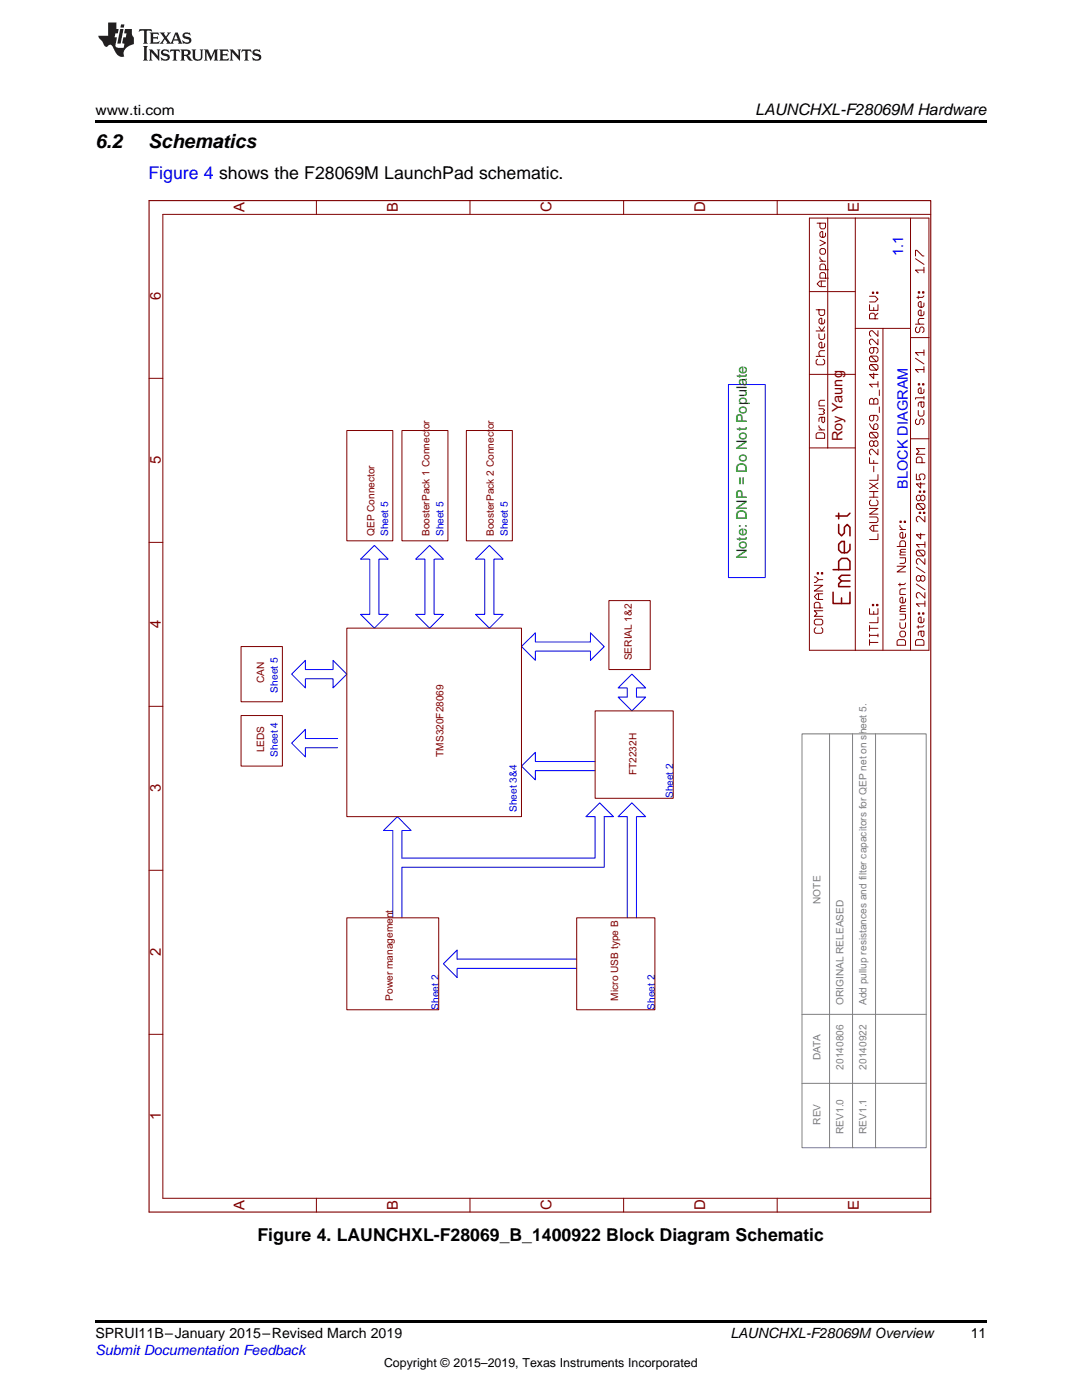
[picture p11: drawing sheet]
<svg xmlns="http://www.w3.org/2000/svg" width="216mm" height="279mm" viewBox="0 0 216 279" stroke-linecap="round" stroke-linejoin="round" font-family="sans-serif">
<path d="M19 24h177.8v.6h-177.8zM19 263.5h177.8v.6h-177.8z" fill="#000"/>
<path d="M145.4 76.7h7.3v38.6h-7.3zM72 111.6l2.7-2.8 2.8 2.8h-1.9v11h1.9l-2.8 2.8-2.7-2.8h1.8v-11zM83 111.6l2.7-2.8 2.8 2.8h-1.9v11h1.9l-2.8 2.8-2.7-2.8h1.8v-11zM94.9 111.6l2.7-2.8 2.8 2.8h-1.8v11h1.8l-2.8 2.8-2.7-2.8h1.8v-11zM58.2 134.5l2.7-2.7v1.8h5.6v-1.8l2.7 2.7-2.7 2.8v-1.8h-5.6v1.8zM104.1 129l2.7-2.7v1.8h11v-1.8l2.8 2.7-2.8 2.8v-1.9h-11v1.9zM126.1 134.5l2.7 2.8h-1.8v1.8h1.8l-2.7 2.8-2.8-2.8h1.9v-1.8h-1.9zM67.4 147.4h-6.5v-1.8l-2.7 2.7 2.7 2.8v-1.9h6.5M118.7 152h-11.9v-1.9l-2.7 2.8 2.7 2.7v-1.8h11.9M78.4 183.2v-17.5h-1.9l2.8-2.7 2.7 2.7h-1.8v5.5h38.5v-8.2h-1.8l2.8-2.8 2.7 2.8h-1.8v10.1h-40.4v10.1M115.1 191.4h-23.9v-1.8l-2.7 2.7 2.7 2.8v-1.8h23.9M125.2 183.2v-20.2h-1.9l2.8-2.8 2.7 2.8h-1.8v20.2" fill="none" stroke="#00f" stroke-width=".2"/>
<path d="M160 146.5h24.8v82.6h-24.8zM165.5 146.5v82.6M170.1 146.5v82.6M174.7 146.5v82.6M160 216.2h24.8M160 202.4h24.8" fill="none" stroke="#808080" stroke-width=".2"/>
<g fill="none" stroke="#800000" stroke-width=".2">
<path d="M63.1 40v2.8M93.8 40v2.8M124.4 40v2.8M155.1 40v2.8M161.5 58.2h9.2M163 44.5h1.7v.9l-.3 .3h-.5l-.3-.3v-.9M163.6 49.9l.3-.3h.5l.3 .3v.5l-.3 .3h-.5l-.3-.3zM163.6 51.3v.3l.6 .5M163.6 47.9l1.1 .6-1.1 .5M163.6 52.1h1.1M163.9 56.1v1.1M164.7 56.1h-1.1l-.6 .6 .6 .5h1.1"/>
<path d="M164.7 55.5v-.8l-.3-.3h-.5l-.3 .3v.8h1.7M164.7 53.8v-.8l-.3-.3h-.5l-.3 .3v.8h1.7M164.7 46.5v.6l-.3 .3h-.5l-.3-.3v-.6l.3-.3h.3v1.2M165.2 43.5v45.9M170.7 43.5v86.3M173.5 59.1h1.1l.6 .6-.6 .6h-1.1M174.1 58.3h.2v.3h-.2zM174.9 58.3h.3v.3h-.3zM181.7 43.5h-20.2v86.3h20.2M182.7 51.1v-1.2h.3l1.1 1.2h.3M182.7 51.6l1.7 1.2M183.2 58.2h.3v.3h-.3z"/>
<path d="M183.2 59.1v.5M184.1 58.2h.3v.3h-.3zM184.4 59.1l-.3 .2h-1.1M184.4 53.9h-1.7l.5 .6M184.4 53.3v1.2M185.7 42.8h-153.2v196.3h153.2M29.7 75.5h2.8M161.5 74.7h9.2M162.8 61.8h1.7v.9l-.2 .3h-.6l-.3-.3v-.9M162.8 71.1h1.7M162.8 66.1h1.7M163.1 71.7l-.3 .3v.5l.3 .3h1.2l.2-.3v-.5l-.2-.3"/>
<path d="M163.4 66.6v.9l.3 .2h.6l.2-.2v-.9M163.4 65.2l.6 .9 .5-.9M164.5 79.9h-.8l-.3 .3v.8h1.1M164.5 70h-.8l-.3 .3v.5l.3 .3M164.5 68.6v.5l-.2 .3h-.6l-.3-.3v-.5l.3-.3h.3v1.1M164.5 63.8v.6l-.2 .2h-.6l-.3-.2v-.6l.3-.3h.3v1.1M170.7 65.5h11M173.5 60.8v1.1h1.7v-1.1M173.8 79.5h.3l.2 .3 .3-.3h.3l.3 .3v.8h-1.7v-.8zM173.8 72.8l1.1 1.1 .3-.3v-.6l-.3-.2h-1.1l-.3 .2v.6l.3 .3h1.1M173.8 71.1l1.1 1.1 .3-.3v-.6l-.3-.2h-1.1l-.3 .2v.6l.3 .3h1.1M174.3 74.4v1.2l-.8-.9h1.7"/>
<path d="M174.3 69.4v.8l-.2 .3h-.3l-.3-.3v-.5l.3-.3h1.1l.3 .3v.5l-.3 .3M174.3 61.4v.5M174.3 79.8v.8M174.6 63.6v-.8l-.3-.3h-.5l-.3 .3v.8h1.7M175.2 76.7h-1.7l.6 .6M175.2 67.7v1.1l-1.1-1.1h-.3l-.3 .3v.5l.3 .3M175.2 66v1.1l-1.1-1.1h-.3l-.3 .3v.5l.3 .3M175.2 62.5l-.6 .6M175.2 76.1v1.2M175.5 77.8v1.1M176.2 65.5v64.3M181.7 65.5v-22h3.7v86.3h-3.7v-62.4"/>
<path d="M181.7 67.4h3.7M181.7 65.5v1.9M182.7 64.7h1.7M182.7 71.5l1.7 1.1M183 65.3l-.3 .2v.6l.3 .3h.2l.3-.3v-.6l.3-.2h.3l.3 .2v.6l-.3 .3M183.2 76.6h.3v.2h-.3zM184.1 76.6h.3v.2h-.3zM184.4 63.6h-.9l-.3 .3v.5l.3 .3M184.4 62.2v.5l-.3 .3h-.6l-.3-.3v-.5l.3-.3h.3v1.1M184.4 60.5v.5l-.3 .3h-.6l-.3-.3v-.5l.3-.3h.3v1.1M184.4 79.4h-1.7v.3M184.4 77.7v.6l-.3 .2h-.6l-.3-.2v-.6l.3-.3h.3v1.1"/>
<path d="M184.4 73.8h-1.7l.5 .5M184.4 70.4h-1.7l.5 .5M184.4 69.8v1.1M184.4 73.2v1.1M184.4 79.1v.6M69.2 85.9h9.2v22h-9.2zM80.2 85.9h9.2v22h-9.2zM93.1 85.9h9.1v22h-9.1zM161.5 89.4h9.2M162.8 86.6l.3-.2h1.2l.2 .2v.9h-1.7zM163.4 85v.2l.6 .6M163.4 81.6h.9l.2 .3-.2 .2 .2 .3-.2 .3h-.9"/>
<path d="M163.4 85.8h1.1M164 83.3v.8l.3 .3 .2-.3v-.8h-.8l-.3 .2v.6M173.5 91.3v1.2h1.7M173.5 84.6l.3 .5 .5 .6h.6l.3-.3v-.5l-.3-.3h-.3l-.3 .3v.8M173.5 99.2h1.7M173.5 98.1h1.7M173.5 96.4l1.7 1.1M173.8 88h.3l.2 .2 .3-.2h.3l.3 .2v.6l-.3 .3h-.3l-.3-.3-.2 .3h-.3l-.3-.3v-.6zM173.8 99.8l-.3 .3v.5l.3 .3h1.1l.3-.3v-.5l-.3-.3M173.8 86.3l1.1 1.1 .3-.3v-.5l-.3-.3h-1.1l-.3 .3v.5l.3 .3h1.1M174.3 82.9v.8l-.2 .3h-.3l-.3-.3v-.5l.3-.3h1.1l.3 .3v.5l-.3 .3M174.3 88.2v.6"/>
<path d="M174.3 91.9v.6M174.3 93v1.2M174.3 98.1v1.1M175.2 94.7v1.2h-1.7M175.2 89.6v1.2l-1.1-1.2h-.3l-.3 .3v.6l.3 .3M175.2 96.4l-1.7 1.1M175.5 81.2v1.1M181.7 87.6h3.7M182.9 99.1l.2-.3h.3l.3 .3 .3-.3h.3l.3 .3v.6l-.3 .2h-.3l-.3-.2-.3 .2h-.3l-.2-.2zM182.9 94.6v1.1h.8l-.3-.8 .3-.3h.6l.3 .3v.5l-.3 .3M183 83.6l-.3 .3v.6l.3 .2h.2l.3-.2v-.6l.3-.3h.3l.3 .3v.6l-.3 .2M183.2 81.9v.9l.3 .2h.6l.3-.2v-.9"/>
<path d="M183.4 98h.3v.3h-.3zM183.7 96.3v1.1l-.8-.8h1.7M183.7 99.1v.6M183.8 80.2v.9l.3 .3 .3-.3v-.9h-.9l-.3 .3v.6M184 92.3v-.8l-.3-.3h-.6l-.2 .3v.8h1.7M184.3 98h.3v.3h-.3zM184.6 89.5h-1.7l.5 .6-.5 .6h1.7M29.7 108.2h2.8M121.5 119.9h8.2v13.7h-8.2zM162.5 116.8h1.7l-1.7 1.2h1.7M162.5 115.1h.3l.5 .6-.5 .6h-.3M163.1 114.3h.2v.3h-.2z"/>
<path d="M163.3 118.5v1.1M163.3 115.7h.9M163.9 114.3h.3v.3h-.3zM164.2 118.5h-1.1l-.6 .6 .6 .5h1.1M173.5 103.2h1.4l.3 .2v.6l-.3 .3h-1.4M173.5 101.5h1.7l-1.7 1.1h1.7M174.3 104.9v1.1M175.2 106.5v1.2h-1.7M175.2 104.9h-1.1l-.6 .5 .6 .6h1.1M179 113h1.7l-1.7 1.1h1.7M179 109.1h1.7v-.9l-.3-.3h-.6l-.2 .3v.9M179.6 104h.2v.3h-.2z"/>
<path d="M179.6 111.3h1.1v.9l-.3 .2h-.8M179.6 104.8v.3l.5 .6M179.6 116.4v.6M179.6 105.7h1.1M180.4 104h.3v.3h-.3zM180.7 119.5v.5l-.3 .3h-.6l-.2-.3v-.5l.2-.3h.3v1.1M180.7 117.5h-.9l-.2 .3v.8h1.1M180.7 116.4l-.3 .3h-1.1M180.7 110.2h-.9l-.2 .3v.3h1.1M180.7 109.6h-.9l-.2 .3 .2 .3M180.7 106.5v.6l-.3 .3h-.6l-.2-.3v-.6l.2-.3h.3v1.2M182.9 115.2l.2-.3h.3l.3 .3 .3-.3h.3l.3 .3v.5l-.3 .3h-.3l-.3-.3-.3 .3h-.3l-.2-.3z"/>
<path d="M182.9 116.6l1.7 1.1M182.9 113.2l1.7 1.1M183.1 109.8l1.2 1.1 .3-.3v-.5l-.3-.3h-1.2l-.2 .3v.5l.2 .3h1.2M183.1 100.5l1.2 1.1 .3-.2v-.6l-.3-.3h-1.2l-.2 .3v.6l.2 .2h1.2M183.4 102.2h.3v.3h-.3zM183.7 106.4v1.2l-.8-.9h1.7M183.7 115.2v.5M184.3 102.2h.3v.3h-.3zM184.6 118.3v1.1l-1.2-1.1h-.3l-.2 .2v.6l.2 .3M184.6 111.5v1.1l-1.2-1.1h-.3l-.2 .3v.5l.2 .3M184.6 108.7h-1.7l.5 .5M184.6 103.1v1.1l-1.2-1.1h-.3l-.2 .2v.6l.2 .3"/>
<path d="M184.6 108.1v1.1M184.6 119.9v1.2M48.1 129h8.2v11.1h-8.2zM69.2 125.4h34.9v37.6h-34.9zM162.8 123.6h1.1l.3 .3v.5l-.3 .3h-1.1l-.3-.3v-.5zM162.8 125.3l-.3 .2v.6l.3 .3h1.1l.3-.3v-.6l-.3-.2M163.6 121.3v-.8l-.3-.3h-.5l-.3 .3v.8h1.7M164.2 121.9h-1.7l.6 .6-.6 .5h1.7M173.5 121.5v1.1h1.7v-1.1M173.5 128.2h1.7M173.5 124.8v1.2M173.5 126.5v.6"/>
<path d="M173.5 127.6v1.2M173.5 126.8h1.7M173.5 125.4h1.7M174.1 120.6h.2v.3h-.2zM174.3 122v.6M174.9 120.6h.3v.3h-.3zM175.2 123.1v1.2h-1.7M175.2 126.5v.6M179.3 127.6h1.1l.3 .3v.9h-1.7v-.9zM179.6 124.3v.8l.2 .3h.6l.3-.3v-.8M179.6 122.6h1.1v.8l-.3 .3h-.8M179.8 126h.6l.3 .2v.6l-.3 .3h-.6l-.2-.3v-.6z"/>
<path d="M180.7 121.5h-.9l-.2 .2v.3h1.1M180.7 120.9h-.9l-.2 .3 .2 .3M183 127.6h1.1l.3 .3v.9h-1.7v-.9zM183.2 122.3h.3v.3h-.3zM183.2 124.8v.6M183.8 126v.8l.3 .3 .3-.3v-.8h-.9l-.3 .2v.6M184.1 122.3h.3v.3h-.3zM184.4 124.8l-.3 .3h-1.1M184.4 123.4v.6l-.3 .3h-.6l-.3-.3v-.6l.3-.3h.3v1.2M184.6 120.5h-1.7l.5 .6M29.7 141h2.8M48.1 142.8h8.2v10.1h-8.2z"/>
<path d="M118.7 141.9h15.6v17.4h-15.6zM29.7 173.7h2.8M69.2 183.2h18.3v18.3h-18.3zM115.1 183.2h15.6v18.3h-15.6zM29.7 206.4h2.8M63.1 239.1v2.8M93.8 239.1v2.8M124.4 239.1v2.8M155.1 239.1v2.8"/>
</g>
<path d="M29.7 40h156v201.9h-156z" fill="none" stroke="#800000" stroke-width=".22"/>
<path d="M166.2 118.2v2.2h3.4v-2.2M166.2 113.7h3.4v-1.7l-.5-.6h-1.2l-.6 .6v1.7M167.3 104.7v1.7l.6 .5 .6-.5v-1.2l.6-.5 .5 .5v1.7M167.3 102.4v1.2M167.9 119.3v1.1M169.6 115.9h-1.7l-.6 .6v.6h2.3M169.6 114.8h-1.7l-.6 .6 .6 .5M169.6 108.6v1.1l-.5 .6h-1.2l-.6-.6v-1.1l.6-.5h.6v2.2M169.6 102.4l-.5 .6h-2.3" fill="none" stroke="#800000" stroke-width=".31"/>
<g fill="#231f20">
<path d="M27.8 5.8l-.1 .6 .5-.3h.5l.1 .2v2.1l-.3 .3h1l-.2-.3v-2.1v-.2h.6l.4 .3-.1-.6zM29.9 6.5l.2 .4v1.5l-.2 .3h1.8l.1-.5a1.04 1.04 0 0 1-1.2 .1v-.6h.5l.4 .2v-.7l-.4 .2h-.5v-.6h.8l.3 .2-.1-.5zM31.9 6.5l.9 1.1-1 1.1h.9l-.2-.2 .4-.7 .5 .7-.2 .2h1.5l-.2-.2 .1-.4h.9l.2 .4-.2 .2h.9l-.2-.3-.7-1.9h-.5l-.9 2.1-.8-1.1 .8-1h-.8l.2 .3-.4 .5-.4-.6 .2-.2zM35.1 6.9l.4 .9h-.8zM36.6 6.6a.63 .63 0 0 0-.2 .7 .63 .63 0 0 0 .6 .4l.6 .2 .2 .2a.75 .75 0 0 1-.8 .4 .75 .75 0 0 1-.6-.5l.1 .7 .2-.1a1.11 1.11 0 0 0 1.5-.5 1.13 1.13 0 0 0-1.3-.9v-.3a1.04 1.04 0 0 1 1.1 .2l-.1-.6-.2 .1-.5-.1zM28.5 9.2l.3 .3v2.2l-.3 .4h1l-.2-.4v-2.2l.2-.3zM29.7 9.9l.2 .3v1.5l-.2 .4h.7l-.2-.4v-1.3l1.6 1.7v-1.9l.2-.3h-.7l.2 .3v.9l-1.1-1.2zM32.3 10a.62 .62 0 0 0-.2 .7 .62 .62 0 0 0 .6 .4l.6 .2 .2 .2a.76 .76 0 0 1-.8 .4 .76 .76 0 0 1-.6-.5l.1 .7 .2-.1a1.11 1.11 0 0 0 1.5-.6 1.13 1.13 0 0 0-1.3-.8v-.3a1.04 1.04 0 0 1 1.1 .1l-.1-.5-.2 .1-.5-.2zM34 9.9l-.1 .6a.61 .61 0 0 1 .7-.3l.1 1.5-.3 .4h1l-.3-.4 .1-1.5a.63 .63 0 0 1 .7 .3l-.1-.6zM36 9.9l.2 .3v1.5l-.2 .4h.9l-.2-.2v-.7l.6 .2a.76 .76 0 0 0 1.1 .6l-1-.9a.58 .58 0 0 0 .6-.6 .58 .58 0 0 0-.5-.6zM36.7 10.2l.1-.1a.45 .45 0 0 1 .6 .1 .45 .45 0 0 1 .1 .5l-.8 .2zM38.2 9.9l.2 .2a2.17 2.17 0 0 0 .4 1.9 .99 .99 0 0 0 1.6-.7v-1.1l.2-.3h-.7l.1 .2a1.92 1.92 0 0 1-.1 1.7 .6 .6 0 0 1-1-.5v-1.1l.2-.3zM40.7 9.9l.2 .3v1.5l-.2 .4h.7l-.2-.4v-1.4l.8 1.8 .9-1.8v1.4l-.2 .4h.9l-.3-.4v-1.5l.3-.3h-.8l-.6 1.4-.7-1.4zM43.7 9.9l.3 .3v1.5l-.3 .4h1.9l.1-.6a1.04 1.04 0 0 1-1.3 .2v-.6h.6l.4 .1v-.6l-.4 .2h-.6l.1-.6h.7l.4 .2-.1-.5zM45.8 9.9l.2 .3v1.5l-.2 .4h.8l-.3-.4v-1.3l1.6 1.7v-1.9l.2-.3h-.7l.2 .3v.9l-1.1-1.2zM48.3 9.9l-.1 .6a.61 .61 0 0 1 .7-.3v1.5l-.2 .4h.9l-.2-.4v-1.5a.63 .63 0 0 1 .8 .3l-.1-.6zM50.6 10a.62 .62 0 0 0-.2 .7 .62 .62 0 0 0 .6 .4l.6 .2 .1 .2a.76 .76 0 0 1-.7 .4 .76 .76 0 0 1-.6-.5l.1 .7 .1-.1a1.11 1.11 0 0 0 1.5-.6 1.13 1.13 0 0 0-1.2-.8l-.1-.3a1.04 1.04 0 0 1 1.2 .1l-.2-.5-.1 .1-.5-.2z"/>
<path d="M21.6 4.5v2.6h-2l.1 .4 .8 .9a.91 .91 0 0 0 .9 .9 .56 .56 0 0 1 .5-.4 .56 .56 0 0 1 .5 .3l.4 .8a1.53 1.53 0 0 0 2 1.3 1.54 1.54 0 0 1 1-2.1l.9-.4-.1-1.4a1.52 1.52 0 0 1-.3-1.6h-1.4l-.1 .9h.5l-.2 .8h-.5l-.2 .9v.2l.4 .1-.1 .9a1.93 1.93 0 0 1-1.6-.3l.2-1.8h-.4l.1-.8h.5l.2-.9h-.5v-1.3zM24 5.8l-.6 2.9h.7l.5-2.9zM24.2 4.9l-.2 .6h.7l.1-.6z"/>
</g>
<g font-size="3.9">
<text x="19" y="29.6">6.2</text>
<text x="29.6" y="29.6">Schematics</text>
</g>
<text font-size="3.5" fill="#00f" x="29.6" y="35.6">Figure 4 shows the F28069M LaunchPad schematic.</text>
<text font-size="3.5" x="51.4" y="247.6">Figure 4. LAUNCHXL-F28069_B_1400922 Block Diagram Schematic</text>
<text font-size="3.2" x="150.7" y="23">LAUNCHXL-F28069M Hardware</text>
<g font-size="3" fill="#800000">
<text x="48.8" y="42.3" transform="rotate(-90 48.8 42.3)">A</text>
<text x="79.4" y="42.3" transform="rotate(-90 79.4 42.3)">B</text>
<text x="110.1" y="42.4" transform="rotate(-90 110.1 42.4)">C</text>
<text x="140.7" y="42.4" transform="rotate(-90 140.7 42.4)">D</text>
<text x="171.3" y="42.3" transform="rotate(-90 171.3 42.3)">E</text>
<text x="32.1" y="59.9" transform="rotate(-90 32.1 59.9)">6</text>
<text x="32.1" y="92.6" transform="rotate(-90 32.1 92.6)">5</text>
<text x="32.1" y="125.3" transform="rotate(-90 32.1 125.3)">4</text>
<text x="32.1" y="158.1" transform="rotate(-90 32.1 158.1)">3</text>
<text x="32.1" y="190.8" transform="rotate(-90 32.1 190.8)">2</text>
<text x="32.1" y="223.5" transform="rotate(-90 32.1 223.5)">1</text>
<text x="48.8" y="241.4" transform="rotate(-90 48.8 241.4)">A</text>
<text x="79.4" y="241.4" transform="rotate(-90 79.4 241.4)">B</text>
<text x="110.1" y="241.5" transform="rotate(-90 110.1 241.5)">C</text>
<text x="140.7" y="241.5" transform="rotate(-90 140.7 241.5)">D</text>
<text x="171.3" y="241.4" transform="rotate(-90 171.3 241.4)">E</text>
</g>
<g font-size="2.9" fill="#00f">
<text x="180.2" y="51" transform="rotate(-90 180.2 51)">1.1</text>
<text x="181.1" y="97.6" transform="rotate(-90 181.1 97.6)">BLOCK DIAGRAM</text>
</g>
<text font-size="2.9" fill="#800000" x="168.1" y="88.1" transform="rotate(-90 168.1 88.1)">Roy Yaung</text>
<text font-size="2.9" fill="#008000" x="149" y="111.6" transform="rotate(-90 149 111.6)">Note: DNP = Do Not Populate</text>
<g font-size="2.8">
<text x="19" y="23">www.ti.com</text>
<text x="19" y="267.1">SPRUI11B–January 2015–Revised March 2019</text>
<text x="145.7" y="267.1">LAUNCHXL-F28069M Overview</text>
<text x="193.7" y="267">11</text>
</g>
<text font-size="2.8" fill="#00f" x="19" y="270.4">Submit Documentation Feedback</text>
<text font-size="2.5" x="76.6" y="272.7">Copyright © 2015–2019, Texas Instruments Incorporated</text>
<g font-size="2" fill="#800000">
<text x="74.7" y="107" transform="rotate(-90 74.7 107)">QEP Connector</text>
<text x="85.7" y="107" transform="rotate(-90 85.7 107)">BoosterPack 1 Connector</text>
<text x="98.6" y="107" transform="rotate(-90 98.6 107)">BoosterPack 2 Connector</text>
<text x="126.1" y="131.8" transform="rotate(-90 126.1 131.8)">SERIAL 1&amp;2</text>
<text x="52.7" y="136.4" transform="rotate(-90 52.7 136.4)">CAN</text>
<text x="52.7" y="150.1" transform="rotate(-90 52.7 150.1)">LEDS</text>
<text x="88.5" y="151.1" transform="rotate(-90 88.5 151.1)">TMS320F28069</text>
<text x="127" y="154.7" transform="rotate(-90 127 154.7)">FT2232H</text>
<text x="78.4" y="199.7" transform="rotate(-90 78.4 199.7)">Power management</text>
<text x="123.3" y="199.7" transform="rotate(-90 123.3 199.7)">Micro USB type B</text>
</g>
<g font-size="2" fill="#00f">
<text x="77.5" y="107" transform="rotate(-90 77.5 107)">Sheet 5</text>
<text x="88.5" y="107" transform="rotate(-90 88.5 107)">Sheet 5</text>
<text x="101.3" y="107" transform="rotate(-90 101.3 107)">Sheet 5</text>
<text x="55.4" y="138.2" transform="rotate(-90 55.4 138.2)">Sheet 5</text>
<text x="55.4" y="151.1" transform="rotate(-90 55.4 151.1)">Sheet 4</text>
<text x="134.3" y="159.3" transform="rotate(-90 134.3 159.3)">Sheet 2</text>
<text x="103.1" y="162.1" transform="rotate(-90 103.1 162.1)">Sheet 3&amp;4</text>
<text x="87.5" y="201.5" transform="rotate(-90 87.5 201.5)">Sheet 2</text>
<text x="130.7" y="201.5" transform="rotate(-90 130.7 201.5)">Sheet 2</text>
</g>
<g font-size="2" fill="#808080">
<text x="163.7" y="180.4" transform="rotate(-90 163.7 180.4)">NOTE</text>
<text x="168.3" y="200.6" transform="rotate(-90 168.3 200.6)">ORIGINAL RELEASED</text>
<text x="172.9" y="200.6" transform="rotate(-90 172.9 200.6)">Add pullup resistances and filter capacitors for QEP net on sheet 5.</text>
<text x="163.7" y="211.6" transform="rotate(-90 163.7 211.6)">DATA</text>
<text x="168.3" y="213.4" transform="rotate(-90 168.3 213.4)">20140806</text>
<text x="172.9" y="213.4" transform="rotate(-90 172.9 213.4)">20140922</text>
<text x="163.7" y="224.5" transform="rotate(-90 163.7 224.5)">REV</text>
<text x="168.3" y="226.3" transform="rotate(-90 168.3 226.3)">REV1.0</text>
<text x="172.9" y="226.3" transform="rotate(-90 172.9 226.3)">REV1.1</text>
</g>
</svg>
